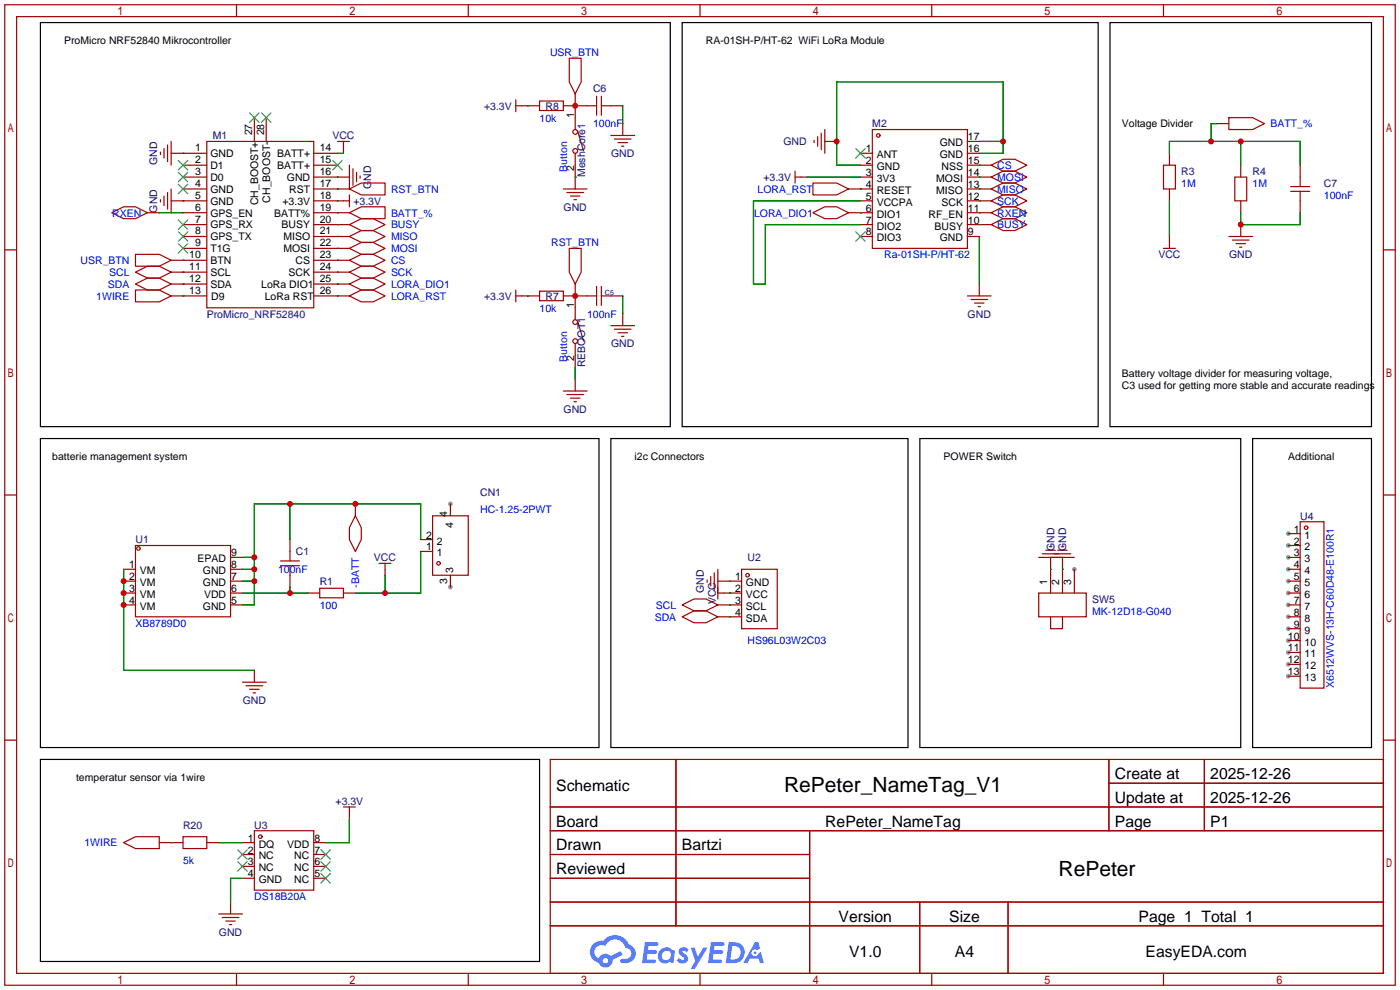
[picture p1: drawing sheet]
<svg xmlns="http://www.w3.org/2000/svg" width="299mm" height="212mm" viewBox="0 0 299 212" stroke-linecap="round" stroke-linejoin="round" font-family="sans-serif">
<g fill="#999">
<circle cx="229.6" cy="121.7" r=".51"/>
<circle cx="96.3" cy="125.5" r=".51"/>
<circle cx="96.3" cy="107.7" r=".51"/>
<circle cx="275.3" cy="144.5" r=".51"/>
<circle cx="275.3" cy="142" r=".51"/>
<circle cx="275.3" cy="139.4" r=".51"/>
<circle cx="275.3" cy="136.9" r=".51"/>
<circle cx="275.3" cy="134.4" r=".51"/>
<circle cx="275.3" cy="131.8" r=".51"/>
<circle cx="275.3" cy="129.3" r=".51"/>
<circle cx="275.3" cy="126.7" r=".51"/>
<circle cx="275.3" cy="124.2" r=".51"/>
<circle cx="275.3" cy="121.7" r=".51"/>
<circle cx="275.3" cy="119.1" r=".51"/>
<circle cx="275.3" cy="116.6" r=".51"/>
<circle cx="275.3" cy="114" r=".51"/>
</g>
<g fill="none" stroke="#a10000" stroke-width=".25">
<path d="M1 1h297.2v209.6h-297.2zM3.6 3.6h292.1v204.4h-292.1zM50.5 1v2.6M100.1 1v2.6M149.6 1v2.6M199.1 1v2.6M248.7 1v2.6M1 53.4h2.6M295.7 53.4h2.5M1 105.8h2.6M295.7 105.8h2.5M1 158.2h2.6"/>
<path d="M295.7 158.2h2.5M117.6 162.3h178.1v45.7h-178.1zM117.6 172.5h178.1M117.6 177.5h178.1M144.5 162.3v35.6M173 177.5v30.5M237 162.3v15.2M237 167.4h58.7M257.4 162.3v15.2M117.6 182.6h55.4M117.6 192.8h178.1M117.6 187.7h55.4"/>
<path d="M117.6 197.9h178.1M196.6 192.8v15.2M215.4 192.8v15.2M50.5 208v2.6M100.1 208v2.6M149.6 208v2.6M199.1 208v2.6M248.7 208v2.6"/>
</g>
<g fill="#5487ff">
<path d="M145.3 202.7a1.3 1.3 0 0 1 1.9 .3l-.4 .6a.54 .54 0 0 0-.9-.2l.1 .2a1.34 1.34 0 0 1 .9 1.8 1.47 1.47 0 0 1-2.3-.1l.5-.6 .8 .5a.31 .31 0 0 0 .4-.3 .31 .31 0 0 0-.3-.4 1.12 1.12 0 0 1-.7-1.8z"/>
<path d="M147.6 202.5h.9l.6 2 1.2-2h.9l-2.7 4.6h-.9l1-1.7z"/>
<path d="M137.8 201.4h1.7a1.31 1.31 0 0 1 1.2 .2 .4 .4 0 0 1-.3 .5l-1.8 .1-.1 .9h1.6a.4 .4 0 0 1 .4 .4 .4 .4 0 0 1-.5 .4h-1.6l-.2 1.2h1.4a.46 .46 0 0 1 .5 0 .46 .46 0 0 1 .1 .5l-.4 .2h-2.6z"/>
<path d="M151.9 201.4h1.7a1.32 1.32 0 0 1 1.2 .2 .39 .39 0 0 1-.3 .5l-1.8 .1-.1 .9h1.6a.4 .4 0 0 1 .4 .4 .4 .4 0 0 1-.4 .4h-1.7l-.2 1.2h1.4a.46 .46 0 0 1 .5 0 .46 .46 0 0 1 .1 .5l-.4 .2h-2.6z"/>
<path d="M161.3 201.4h.8l.3 1.3-.6 .4a.75 .75 0 0 0-1.1 .3 .75 .75 0 0 0 .5 1 .75 .75 0 0 0 .9-.7l.5-.2 .6 2.3h-.8l-.3-.9h-1.8l-.5 .9h-1z"/>
<path d="M155.7 201.4l-.6 4.4h1.5a2.27 2.27 0 0 0 2.6-2.2 2.27 2.27 0 0 0-2.7-2.2zM156.5 202.1a1.5 1.5 0 0 1 1.8 1.6 1.5 1.5 0 0 1-1.9 1.4h-.3z"/>
<path d="M141.2 203a1.6 1.6 0 0 0-.3 2.3 1.6 1.6 0 0 0 2.3 .2l.7 .3 .3-2.4-.1-.3-.5-.1a1.58 1.58 0 0 0-2.4 0zM141.8 203.5a.98 .98 0 0 1 1.6 .4 .98 .98 0 0 1-1.1 1.3 .94 .94 0 0 1-.9-.7 .94 .94 0 0 1 .4-1z"/>
<path d="M126.8 201.8a2.37 2.37 0 0 0 1.1 4 1.54 1.54 0 0 0 1.8 1 1.54 1.54 0 0 0 1.2-1.6l2.2-1.1-.5-.8-2 1a1.57 1.57 0 0 0-2.7 .5 1.5 1.5 0 0 1-.7-2.1 1.5 1.5 0 0 1 2.2-.5 2.23 2.23 0 0 1 2.3-1.4 2.23 2.23 0 0 1 2 1.8 1.16 1.16 0 0 1 1.2 1.1 1.16 1.16 0 0 1-1.1 1.2h-.7a.47 .47 0 0 0-.5 .4 .47 .47 0 0 0 .4 .5 2.17 2.17 0 0 0 2.5-.9 2.17 2.17 0 0 0-.3-2.7l-.8-.4a3.2 3.2 0 0 0-5.5-.7l-1.1 .1zM128.8 205.3a.6 .6 0 0 1 1.2 0 .6 .6 0 0 1-1.2 0z"/>
<circle cx="161.4" cy="203.6" r=".28"/>
</g>
<g fill="none" stroke="#a10000" stroke-width=".25">
<path d="M121.7 12.4h2.5v5.1l-1.3 2.6-1.2-2.6zM34.3 32.5v.5M35.1 31.8v2M35.8 31v3.5M36.6 32.8h7.6M36.6 30.2v5.1M39.1 37.8h5.1M39.1 35.3h5.1M44.2 30.2h22.9v35.6h-22.9zM54.4 25.1v5.1M56.9 25.1v5.1M67.1 37.8h7.6"/>
<path d="M67.1 35.3h5M67.1 32.8h5M72.1 30.2h2.6M73.4 30.2v2.6M74.7 35.3v5.1M75.4 36.1v3.5M76.2 36.8v2.1M77 37.6v.5M110.2 21.3v2.6M110.2 22.6h5.1M115.3 21.6h5.1v2h-5.1zM120.4 22.6h7.1"/>
<path d="M122.9 20.1v7.6M122.9 32.8v7.6M123.4 27.9l1.3 4.4M127.5 20.6v4M128.5 20.6v4M128.5 22.6h4.6M130.6 29h5M131.3 29.7h3.6M132.1 30.5h2M132.8 31.2h.5M133.1 26.4v2.6M169.9 37.8h2.6"/>
<path d="M169.9 36.6v2.5M173.7 39.1h5.1l2.6 1.3-2.6 1.3h-5.1zM174 30v.5M174.8 29.2v2M175.5 28.4v3.6M176.3 30.2h2.5M176.3 27.7v5.1M183.9 37.8h2.5M183.9 35.3h2.5M183.9 32.8h2.5M186.4 27.7h20.4v25.4h-20.4zM206.8 37.8h5"/>
<path d="M206.8 30.2h2.5M206.8 35.3h5M206.8 32.8h2.5M211.8 35.3l2.6-1.3h2.5l2.6 1.3-2.6 1.3h-2.5zM211.8 37.8l2.6-1.2h2.5l2.6 1.2-2.6 1.3h-2.5zM248.7 35.3h2.5v5.1h-2.5zM249.9 32.8v2.5M260.1 26.4h2.5M262.6 25.1h5.1l2.6 1.3-2.6 1.3h-5.1zM263.9 37.8h2.5v5.1h-2.5zM265.2 35.3v2.5M275.8 39.9h4.1"/>
<path d="M277.9 35.3v4.6M23.9 45.5l2.5-1.3h2.6l2.5 1.3-2.5 1.2h-2.6zM29 58.2l2.5-1.3h2.5l2.6 1.3-2.6 1.2h-2.5zM29 54.4h5l2.6 1.2-2.6 1.3h-5zM31.5 45.5h2.5M34.3 42.7v.5M35.1 41.9v2M35.8 41.1v3.6M36.6 42.9h7.6M36.6 40.4v5.1M36.6 55.6h7.6M36.6 58.2h7.6"/>
<path d="M39.1 40.4h5.1M39.1 45.5h5.1M39.1 48h5.1M39.1 50.5h5.1M39.1 53.1h5.1M67.1 40.4h7.6M67.1 42.9h7.6M67.1 45.5h7.6M67.1 48h7.6M67.1 50.5h7.6M67.1 53.1h7.6M67.1 55.6h7.6"/>
<path d="M67.1 58.2h7.6M74.7 40.4l2.5-1.3h5.1v2.6h-5.1zM74.7 45.5l2.5-1.3h5.1v2.5h-5.1zM74.7 48l2.5-1.3h2.6l2.5 1.3-2.5 1.3h-2.6zM74.7 50.5l2.5-1.2h2.6l2.5 1.2-2.5 1.3h-2.6zM74.7 53.1l2.5-1.3h2.6l2.5 1.3-2.5 1.3h-2.6zM74.7 55.6l2.5-1.2h2.6l2.5 1.2-2.5 1.3h-2.6zM74.7 58.2l2.5-1.3h2.6l2.5 1.3-2.5 1.2h-2.6zM74.7 41.7v2.5M120.4 40.4h5.1M121.2 41.1h3.5M121.7 53.1h2.5v5.1l-1.3 2.5-1.2-2.5z"/>
<path d="M121.9 41.9h2.1M122.7 42.7h.5M173.7 45.5l2.6-1.3h2.5l2.6 1.3-2.6 1.2h-2.5zM181.4 40.4h5M181.4 45.5h5M183.9 42.9h2.5M183.9 48h2.5M183.9 50.5h2.5M206.8 40.4h5M206.8 42.9h5M206.8 45.5h5M206.8 48h5"/>
<path d="M206.8 50.5h2.5M211.8 40.4l2.6-1.3h2.5l2.6 1.3-2.6 1.3h-2.5zM211.8 42.9l2.6-1.2h2.5l2.6 1.2-2.6 1.3h-2.5zM211.8 48l2.6-1.3h2.5l2.6 1.3-2.6 1.3h-2.5zM211.8 45.5l2.6-1.3h2.5l2.6 1.3-2.6 1.2h-2.5zM248.7 53.1h2.5M249.9 40.4v2.5M249.9 50.5v2.6M262.6 50.5h5.1M263.4 51.3h3.6M264.2 52.1h2M264.9 52.8h.5"/>
<path d="M265.2 42.9v2.6M265.2 48v2.5M275.8 40.9h4.1M277.9 40.9v4.6M29 60.7l2.5-1.3h2.5l2.6 1.3-2.6 1.3h-2.5zM29 62h5l2.6 1.2-2.6 1.3h-5zM36.6 63.2h7.6M36.6 60.7h7.6M67.1 63.2h7.6M67.1 60.7h7.6M74.7 60.7l2.5-1.3h2.6l2.5 1.3-2.5 1.3h-2.6zM74.7 63.2l2.5-1.2h2.6l2.5 1.2-2.5 1.3h-2.6z"/>
<path d="M110.2 63.2h5.1M110.2 62v2.5M115.3 62.2h5.1v2.1h-5.1zM120.4 63.2h7.1M122.9 60.7v7.6M122.9 73.4v5.1M123.4 68.6l1.3 4.3M127.5 61.2v4.1M128.5 63.2h4.6M128.5 61.2v4.1M130.6 69.6h5M131.3 70.4h3.6"/>
<path d="M132.1 71.1h2M132.8 71.9h.5M133.1 67.1v2.5M206.8 63.2h5M207.5 64h3.6M208.3 64.8h2M209 65.5h.5M209.3 60.7v2.5M120.4 83.6h5.1M121.2 84.3h3.5M121.9 85.1h2.1M122.7 85.9h.5"/>
<path d="M122.9 81v2.6M29 116.6h20.3v15.2h-20.3zM49.3 119.1h2.5M59.9 119.9h4.1M62 115.3v4.6M75.9 110.2l1.3 2.6v2.5l-1.3 2.6-1.2-2.6v-2.5zM75.9 107.7v2.5M89.9 117.9h2.6M89.9 115.3h2.6M92.5 110.2h7.6v12.7h-7.6zM96.3 107.7v2.5M222 119.1h7.6"/>
<path d="M222.8 118.4h6.1M223.5 117.6h2.1M224.3 116.8h.5M224.5 119.1v7.6M226.1 117.6h2M226.8 116.8h.5M227.1 119.1v7.6M275.3 119.1h2.6M275.3 116.6h2.6M275.3 114h2.6M277.9 111.5h5.1v35.6h-5.1zM26.4 121.7h2.6"/>
<path d="M26.4 124.2h2.6M26.4 126.7h2.6M26.4 129.3h2.6M49.3 121.7h2.5M49.3 124.2h2.5M49.3 126.7h2.5M49.3 129.3h2.5M59.9 120.9h4.1M62 120.9v4.6M65.8 126.7h2.5M68.3 125.7h5.1v2.1h-5.1zM73.4 126.7h2.5"/>
<path d="M81 120.4h2.6M82.3 120.4v2.5M96.3 122.9v2.6M145.8 129.3l2.5-1.3h2.6l2.5 1.3-2.5 1.3h-2.6zM145.8 131.8l2.5-1.2h2.6l2.5 1.2-2.5 1.3h-2.6zM151.1 124v.5M151.9 123.2v2M152.7 122.4v3.6M153.4 124.2h5.1M153.4 126.7h5.1M153.4 129.3h5.1M153.4 131.8h5.1"/>
<path d="M153.4 121.7v6.3M158.5 121.7h7.6v12.7h-7.6zM222 126.7h10.2v5.1h-10.2zM224.5 131.8v2.6h2.6v-2.6M229.6 121.7v5M275.3 121.7h2.6M275.3 124.2h2.6M275.3 126.7h2.6M275.3 129.3h2.6M275.3 131.8h2.6M275.3 139.4h2.6M275.3 136.9h2.6"/>
<path d="M275.3 134.4h2.6M51.8 145.8h5.1M52.6 146.6h3.5M53.3 147.3h2.1M54.1 148.1h.5M54.4 143.3v2.5M275.3 144.5h2.6M275.3 142h2.6M39.1 178.8h5.1v2.6h-5.1zM54.4 177.5h12.7v12.7h-12.7zM73.4 172.5h2.5M74.7 172.5v2.5"/>
<path d="M26.4 180.1l2.6-1.3h5v2.6h-5zM34 180.1h5.1M44.2 180.1h2.5M46.7 195.3h5.1M47.5 196.1h3.6M48.3 196.9h2M49 197.6h.5M49.3 192.8v2.5M51.8 180.1h2.6M51.8 182.6h2.6M51.8 185.2h2.6M51.8 187.7h2.6"/>
<path d="M67.1 180.1h2.5M67.1 182.6h2.5M67.1 185.2h2.5M67.1 187.7h2.5"/>
<circle cx="122.9" cy="28.2" r=".51"/>
<circle cx="122.9" cy="32.3" r=".51"/>
<circle cx="187.7" cy="29" r=".38"/>
<circle cx="122.9" cy="72.9" r=".51"/>
<circle cx="122.9" cy="68.8" r=".51"/>
<circle cx="29.6" cy="117.2" r=".38"/>
<circle cx="279.1" cy="112.8" r=".38"/>
<circle cx="93.7" cy="120.4" r=".38"/>
<circle cx="159.8" cy="122.9" r=".38"/>
<circle cx="55.6" cy="178.8" r=".38"/>
</g>
<g fill="none" stroke="#008700" stroke-width=".25">
<path d="M39.1 32.8h.1M72.1 37.8h.1M72.1 32.8h1.3M112.8 22.6h.1M122.9 22.6h.1M122.9 37.8h.1M133.1 22.6v3.8M172.5 37.8h11.4M209.3 35.3h.1M209.3 37.8h.1M209.3 32.8h5.1v-15.3h-35.6v17.8h5.1M209.3 30.2h5.1"/>
<path d="M249.9 32.8v-2.6h28v5.1M260.1 26.4h-1.3v3.8M265.2 30.2v5.1M34 45.5h5.1M39.1 42.9h.1M39.1 58.2h.1M39.1 55.6h.1M72.1 40.4h.1M72.1 42.9h.1M72.1 45.5h.1M72.1 48h.1M72.1 50.5h.1"/>
<path d="M72.1 53.1h.1M72.1 55.6h.1M72.1 58.2h.1M183.9 40.4h.1M183.9 45.5h.1M183.9 42.9h-22.9v17.8h2.6v-12.7h20.3M209.3 40.4h.1M209.3 42.9h.1M209.3 48h.1M209.3 45.5h.1M209.3 50.5v10.2M249.9 42.9v7.6"/>
<path d="M265.2 45.5v2.5h12.7v-2.5M39.1 60.7h.1M39.1 63.2h.1M72.1 60.7h.1M72.1 63.2h.1M112.8 63.2h.1M122.9 63.2h.1M122.9 78.5v2.5M133.1 63.2v3.9M51.8 119.1h2.6M62 107.7v7.6M89.9 117.9v8.8h-14"/>
<path d="M89.9 115.3v-7.6h-35.5v21.6h-2.6M26.4 121.7v21.6h28M51.8 126.7h14M51.8 121.7h2.6M51.8 124.2h2.6M62 125.5v1.2M82.3 122.9v3.8M156 129.3h.1M156 131.8h.1M156 126.7h.1M156 124.2h.1M224.5 121.7h.1"/>
<path d="M227.1 121.7h.1M74.7 175v5.1h-5.1M36.6 180.1h.1M46.7 180.1h5.1M51.8 187.7h-2.5v5.1"/>
</g>
<path d="M8.6 4.8h134.7v86.4h-134.7zM145.8 4.8h88.9v86.4h-88.9zM237.2 4.8h55.9v86.4h-55.9zM8.6 93.7h119.4v66.1h-119.4zM130.6 93.7h63.5v66.1h-63.5zM196.6 93.7h68.6v66.1h-68.6zM267.7 93.7h25.4v66.1h-25.4zM8.6 162.3h106.7v43.2h-106.7z" fill="none" stroke="#000" stroke-width=".25"/>
<g fill="none" stroke="#3c3" stroke-width=".25">
<path d="M38.1 34.3l2 2M38.1 36.8l2 2.1M38.1 39.4l2 2M40.1 39.4l-2 2M40.1 34.3l-2 2M40.1 36.8l-2 2.1M53.3 24.1l2.1 2.1M55.4 24.1l-2.1 2.1M55.9 24.1l2 2.1M57.9 24.1l-2 2.1M71.1 34.3l2.1 2M73.2 34.3l-2.1 2"/>
<path d="M182.9 31.8l2 2M184.9 31.8l-2 2M38.1 47l2 2M38.1 49.5l2 2.1M38.1 52.1l2 2M40.1 47l-2 2M40.1 49.5l-2 2.1M40.1 52.1l-2 2M182.9 49.5l2 2.1M184.9 49.5l-2 2.1M50.8 184.2l2 2M50.8 181.6l2 2"/>
<path d="M52.8 184.2l-2 2M52.8 181.6l-2 2M68.6 181.6l2 2M68.6 184.2l2 2M68.6 186.7l2 2M70.6 181.6l-2 2M70.6 184.2l-2 2M70.6 186.7l-2 2"/>
</g>
<g fill="#c00">
<circle cx="178.8" cy="30.2" r=".63"/>
<circle cx="214.4" cy="30.2" r=".63"/>
<circle cx="265.2" cy="30.2" r=".63"/>
<circle cx="258.8" cy="30.2" r=".63"/>
<circle cx="265.2" cy="48" r=".63"/>
<circle cx="122.9" cy="63.2" r=".63"/>
<circle cx="122.9" cy="22.6" r=".63"/>
<circle cx="62" cy="126.7" r=".63"/>
<circle cx="26.4" cy="124.2" r=".63"/>
<circle cx="26.4" cy="126.7" r=".63"/>
<circle cx="26.4" cy="129.3" r=".63"/>
<circle cx="62" cy="107.7" r=".63"/>
<circle cx="54.4" cy="119.1" r=".63"/>
<circle cx="54.4" cy="121.7" r=".63"/>
<circle cx="54.4" cy="124.2" r=".63"/>
<circle cx="75.9" cy="107.7" r=".63"/>
<circle cx="82.3" cy="126.7" r=".63"/>
</g>
<g font-size="4.5">
<text x="167.6" y="169.4">RePeter_NameTag_V1</text>
<text x="226.3" y="187.1">RePeter</text>
</g>
<g font-size="3.4">
<text x="238.3" y="166.5">Create at</text>
<text x="258.7" y="166.5">2025-12-26</text>
<text x="118.9" y="169">Schematic</text>
<text x="238.3" y="171.6">Update at</text>
<text x="258.7" y="171.6">2025-12-26</text>
<text x="118.9" y="176.6">Board</text>
<text x="176.4" y="176.6">RePeter_NameTag</text>
<text x="238.3" y="176.6">Page</text>
<text x="258.7" y="176.6">P1</text>
<text x="118.9" y="181.7">Drawn</text>
<text x="145.7" y="181.7">Bartzi</text>
<text x="118.9" y="186.8">Reviewed</text>
<text x="179.2" y="197">Version</text>
<text x="202.9" y="197">Size</text>
<text x="243.3" y="197">Page 1 Total 1</text>
<text x="181.5" y="204.6">V1.0</text>
<text x="204.1" y="204.6">A4</text>
<text x="244.8" y="204.6">EasyEDA.com</text>
</g>
<g font-size="2.2">
<text x="13.7" y="9.5">ProMicro NRF52840 Mikrocontroller</text>
<text x="150.9" y="9.5">RA-01SH-P/HT-62 WiFi LoRa Module</text>
<text x="53.9" y="29" transform="rotate(-90 53.9 29)">27</text>
<text x="56.4" y="29" transform="rotate(-90 56.4 29)">28</text>
<text x="122.7" y="25.1" transform="rotate(-90 122.7 25.1)">1</text>
<text x="239.8" y="27.2">Voltage Divider</text>
<text x="41.7" y="32.3">1</text>
<text x="41.7" y="34.9">2</text>
<text x="45" y="33.6">GND</text>
<text x="59.3" y="33.6">BATT+</text>
<text x="68.3" y="34.9">15</text>
<text x="68.3" y="32.3">14</text>
<text x="185.1" y="32.6">1</text>
<text x="185.1" y="35.1">2</text>
<text x="187.4" y="33.8">ANT</text>
<text x="200.8" y="33.8">GND</text>
<text x="200.8" y="31.3">GND</text>
<text x="206.9" y="35.1">15</text>
<text x="206.9" y="32.6">16</text>
<text x="206.9" y="30">17</text>
<text x="41.7" y="37.4">3</text>
<text x="41.7" y="39.9">4</text>
<text x="45" y="36.1">D1</text>
<text x="45" y="38.7">D0</text>
<text x="45" y="41.2">GND</text>
<text x="59.3" y="36.1">BATT+</text>
<text x="61.3" y="38.7">GND</text>
<text x="61.8" y="41.2">RST</text>
<text x="68.3" y="39.9">17</text>
<text x="68.3" y="37.4">16</text>
<text x="122.7" y="36.6" transform="rotate(-90 122.7 36.6)">2</text>
<text x="185.1" y="37.6">3</text>
<text x="185.1" y="40.2">4</text>
<text x="187.4" y="36.4">GND</text>
<text x="187.4" y="38.9">3V3</text>
<text x="187.4" y="41.4">RESET</text>
<text x="200.1" y="41.4">MISO</text>
<text x="200.1" y="38.9">MOSI</text>
<text x="201.2" y="36.4">NSS</text>
<text x="206.9" y="40.2">13</text>
<text x="206.9" y="37.6">14</text>
<text x="41.7" y="42.5">5</text>
<text x="41.7" y="45">6</text>
<text x="41.7" y="47.6">7</text>
<text x="45" y="43.7">GND</text>
<text x="45" y="46.3">GPS_EN</text>
<text x="55.2" y="43.9" transform="rotate(-90 55.2 43.9)">CH_BOOST+</text>
<text x="57.7" y="43.3" transform="rotate(-90 57.7 43.3)">CH_BOOST-</text>
<text x="58.6" y="46.3">BATT%</text>
<text x="60.4" y="43.7">+3.3V</text>
<text x="68.3" y="47.6">20</text>
<text x="68.3" y="45">19</text>
<text x="68.3" y="42.5">18</text>
<text x="185.1" y="42.7">5</text>
<text x="185.1" y="45.3">6</text>
<text x="185.1" y="47.8">7</text>
<text x="187.4" y="44">VCCPA</text>
<text x="187.4" y="46.5">DIO1</text>
<text x="198.5" y="46.5">RF_EN</text>
<text x="201.2" y="44">SCK</text>
<text x="206.9" y="47.8">10</text>
<text x="206.9" y="45.3">11</text>
<text x="206.9" y="42.7">12</text>
<text x="41.7" y="50.1">8</text>
<text x="41.7" y="52.6">9</text>
<text x="45" y="48.8">GPS_RX</text>
<text x="45" y="51.4">GPS_TX</text>
<text x="45" y="53.9">T1G</text>
<text x="60.2" y="48.8">BUSY</text>
<text x="60.6" y="53.9">MOSI</text>
<text x="60.6" y="51.4">MISO</text>
<text x="68.3" y="52.6">22</text>
<text x="68.3" y="50.1">21</text>
<text x="185.1" y="50.3">8</text>
<text x="187.4" y="49.1">DIO2</text>
<text x="187.4" y="51.6">DIO3</text>
<text x="199.7" y="49.1">BUSY</text>
<text x="200.8" y="51.6">GND</text>
<text x="206.9" y="50.3">9</text>
<text x="40.4" y="55.2">10</text>
<text x="40.4" y="57.7">11</text>
<text x="45" y="56.4">BTN</text>
<text x="45" y="59">SCL</text>
<text x="61.7" y="59">SCK</text>
<text x="63.2" y="56.4">CS</text>
<text x="68.3" y="57.7">24</text>
<text x="68.3" y="55.2">23</text>
<text x="40.4" y="60.3">12</text>
<text x="40.4" y="62.8">13</text>
<text x="45" y="61.5">SDA</text>
<text x="45.1" y="64.1">D9</text>
<text x="55.8" y="61.5">LoRa DIO1</text>
<text x="56.6" y="64.1">LoRa RST</text>
<text x="68.3" y="62.8">26</text>
<text x="68.3" y="60.3">25</text>
<text x="122.7" y="65.8" transform="rotate(-90 122.7 65.8)">1</text>
<text x="122.7" y="77.2" transform="rotate(-90 122.7 77.2)">2</text>
<text x="239.8" y="80.6">Battery voltage divider for measuring voltage,</text>
<text x="239.8" y="83.1">C3 used for getting more stable and accurate readings</text>
<text x="11.2" y="98.4">batterie management system</text>
<text x="135.6" y="98.4">i2c Connectors</text>
<text x="201.7" y="98.4">POWER Switch</text>
<text x="275.3" y="98.4">Additional</text>
<text x="95.6" y="110.6" transform="rotate(-90 95.6 110.6)">4</text>
<text x="96.8" y="112.9" transform="rotate(-90 96.8 112.9)">4</text>
<text x="276.5" y="113.8">1</text>
<text x="49.4" y="118.9">9</text>
<text x="91.1" y="117.6">1</text>
<text x="91.1" y="115.1">2</text>
<text x="93.4" y="118.9">1</text>
<text x="93.4" y="116.4">2</text>
<text x="276.5" y="118.9">3</text>
<text x="276.5" y="116.4">2</text>
<text x="278.8" y="117.6">2</text>
<text x="278.8" y="115.1">1</text>
<text x="27.6" y="121.5">1</text>
<text x="27.6" y="124">2</text>
<text x="29.9" y="122.7">VM</text>
<text x="29.9" y="125.3">VM</text>
<text x="42.2" y="120.2">EPAD</text>
<text x="43.4" y="125.3">GND</text>
<text x="43.4" y="122.7">GND</text>
<text x="49.4" y="124">7</text>
<text x="49.4" y="121.5">8</text>
<text x="95.6" y="124.8" transform="rotate(-90 95.6 124.8)">3</text>
<text x="96.8" y="122.5" transform="rotate(-90 96.8 122.5)">3</text>
<text x="157.1" y="124">1</text>
<text x="159.4" y="125.3">GND</text>
<text x="223.8" y="125" transform="rotate(-90 223.8 125)">1</text>
<text x="226.4" y="125" transform="rotate(-90 226.4 125)">2</text>
<text x="228.9" y="125" transform="rotate(-90 228.9 125)">3</text>
<text x="276.5" y="124">5</text>
<text x="276.5" y="121.5">4</text>
<text x="278.8" y="125.3">5</text>
<text x="278.8" y="122.7">4</text>
<text x="278.8" y="120.2">3</text>
<text x="27.6" y="126.5">3</text>
<text x="27.6" y="129.1">4</text>
<text x="29.9" y="127.8">VM</text>
<text x="29.9" y="130.3">VM</text>
<text x="43.4" y="130.3">GND</text>
<text x="43.6" y="127.8">VDD</text>
<text x="49.4" y="129.1">5</text>
<text x="49.4" y="126.5">6</text>
<text x="157.1" y="126.5">2</text>
<text x="157.1" y="129.1">3</text>
<text x="157.1" y="131.6">4</text>
<text x="159.4" y="127.8">VCC</text>
<text x="159.4" y="130.3">SCL</text>
<text x="276.5" y="131.6">8</text>
<text x="276.5" y="129.1">7</text>
<text x="276.5" y="126.5">6</text>
<text x="278.8" y="130.3">7</text>
<text x="278.8" y="127.8">6</text>
<text x="159.4" y="132.9">SDA</text>
<text x="275.3" y="136.7">10</text>
<text x="276.5" y="134.2">9</text>
<text x="278.8" y="138">10</text>
<text x="278.8" y="135.4">9</text>
<text x="278.8" y="132.9">8</text>
<text x="275.3" y="141.8">12</text>
<text x="275.3" y="139.2">11</text>
<text x="278.8" y="143">12</text>
<text x="278.8" y="140.5">11</text>
<text x="275.3" y="144.3">13</text>
<text x="278.8" y="145.6">13</text>
<text x="16.3" y="166.9">temperatur sensor via 1wire</text>
<text x="53" y="179.9">1</text>
<text x="67.2" y="179.9">8</text>
<text x="53" y="185">3</text>
<text x="53" y="182.4">2</text>
<text x="55.3" y="183.7">NC</text>
<text x="55.3" y="181.1">DQ</text>
<text x="61.4" y="181.1">VDD</text>
<text x="62.9" y="183.7">NC</text>
<text x="67.2" y="182.4">7</text>
<text x="67.2" y="185">6</text>
<text x="53" y="187.5">4</text>
<text x="55.3" y="188.8">GND</text>
<text x="55.3" y="186.2">NC</text>
<text x="62.9" y="186.2">NC</text>
<text x="62.9" y="188.8">NC</text>
<text x="67.2" y="187.5">5</text>
</g>
<g font-size="2.2" fill="#00f">
<text x="117.6" y="12">USR_BTN</text>
<text x="115.3" y="26">10k</text>
<text x="126.7" y="27.2">100nF</text>
<text x="271.5" y="27.2">BATT_%</text>
<text x="83.6" y="41.2">RST_BTN</text>
<text x="121.2" y="36.7" transform="rotate(-90 121.2 36.7)">Button</text>
<text x="161.9" y="41.2">LORA_RST</text>
<text x="213.1" y="41.2">MISO</text>
<text x="213.1" y="36.1">CS</text>
<text x="213.1" y="38.7">MOSI</text>
<text x="252.5" y="39.9">1M</text>
<text x="267.7" y="39.9">1M</text>
<text x="24" y="46.3">RXEN</text>
<text x="83.6" y="46.3">BATT_%</text>
<text x="161.2" y="46.3">LORA_DIO1</text>
<text x="213.1" y="43.7">SCK</text>
<text x="213.1" y="46.3">RXEN</text>
<text x="283" y="42.5">100nF</text>
<text x="83.6" y="48.8">BUSY</text>
<text x="83.6" y="51.4">MISO</text>
<text x="83.6" y="53.9">MOSI</text>
<text x="117.8" y="52.6">RST_BTN</text>
<text x="213.1" y="48.8">BUSY</text>
<text x="17.2" y="56.4">USR_BTN</text>
<text x="23.3" y="59">SCL</text>
<text x="83.6" y="56.4">CS</text>
<text x="83.6" y="59">SCK</text>
<text x="189" y="55.2">Ra-01SH-P/HT-62</text>
<text x="20.6" y="64.1">1WIRE</text>
<text x="23.1" y="61.5">SDA</text>
<text x="83.6" y="61.5">LORA_DIO1</text>
<text x="83.6" y="64.1">LORA_RST</text>
<text x="115.3" y="66.6">10k</text>
<text x="125.5" y="67.9">100nF</text>
<text x="121.2" y="77.3" transform="rotate(-90 121.2 77.3)">Button</text>
<text x="102.6" y="109.5">HC-1.25-2PWT</text>
<text x="59.4" y="122.5">100nF</text>
<text x="76.8" y="125.6" transform="rotate(-90 76.8 125.6)">-BATT</text>
<text x="68.3" y="130.1">100</text>
<text x="140.2" y="130.1">SCL</text>
<text x="233.4" y="131.4">MK-12D18-G040</text>
<text x="29" y="133.9">XB8789D0</text>
<text x="139.9" y="132.6">SDA</text>
<text x="159.8" y="137.7">HS96L03W2C03</text>
<text x="285" y="147.1" transform="rotate(-90 285 147.1)">X6512WVS-13H-C60D48-E100R1</text>
<text x="18" y="180.9">1WIRE</text>
<text x="39.1" y="184.7">5k</text>
<text x="54.4" y="192.3">DS18B20A</text>
</g>
<g font-size="2.2" fill="#000080">
<text x="103.5" y="23.4">+3.3V</text>
<text x="116.6" y="23.4">R8</text>
<text x="126.7" y="19.6">C6</text>
<text x="45.5" y="29.8">M1</text>
<text x="71" y="29.8">VCC</text>
<text x="186.4" y="27.2">M2</text>
<text x="33.6" y="35.3" transform="rotate(-90 33.6 35.3)">GND</text>
<text x="130.6" y="33.6">GND</text>
<text x="167.4" y="31">GND</text>
<text x="79.3" y="40.3" transform="rotate(-90 79.3 40.3)">GND</text>
<text x="125" y="37.8" transform="rotate(-90 125 37.8)">MeshCore1</text>
<text x="163.2" y="38.7">+3.3V</text>
<text x="252.5" y="37.4">R3</text>
<text x="267.7" y="37.4">R4</text>
<text x="283" y="39.9">C7</text>
<text x="33.6" y="45.4" transform="rotate(-90 33.6 45.4)">GND</text>
<text x="75.5" y="43.7">+3.3V</text>
<text x="120.4" y="45">GND</text>
<text x="247.6" y="55.2">VCC</text>
<text x="262.7" y="55.2">GND</text>
<text x="103.5" y="64.1">+3.3V</text>
<text x="116.6" y="64.1">R7</text>
<text x="44.2" y="67.9">ProMicro_NRF52840</text>
<text x="206.8" y="67.9">GND</text>
<text x="130.6" y="74.2">GND</text>
<text x="125" y="78.5" transform="rotate(-90 125 78.5)">REBOOT1</text>
<text x="120.4" y="88.2">GND</text>
<text x="102.6" y="106">CN1</text>
<text x="277.9" y="111.1">U4</text>
<text x="29" y="116.1">U1</text>
<text x="63.2" y="118.7">C1</text>
<text x="79.9" y="119.9">VCC</text>
<text x="159.8" y="119.9">U2</text>
<text x="225.4" y="117.8" transform="rotate(-90 225.4 117.8)">GND</text>
<text x="227.9" y="117.8" transform="rotate(-90 227.9 117.8)">GND</text>
<text x="68.3" y="125">R1</text>
<text x="150.4" y="126.7" transform="rotate(-90 150.4 126.7)">GND</text>
<text x="153" y="129.1" transform="rotate(-90 153 129.1)">VCC</text>
<text x="233.4" y="128.8">SW5</text>
<text x="51.9" y="150.4">GND</text>
<text x="71.7" y="172">+3.3V</text>
<text x="39.1" y="177.1">R20</text>
<text x="54.4" y="177.1">U3</text>
<text x="46.8" y="200">GND</text>
</g>
<text font-size="1.5" fill="#000080" x="129.3" y="62.9">C5</text>
</svg>
